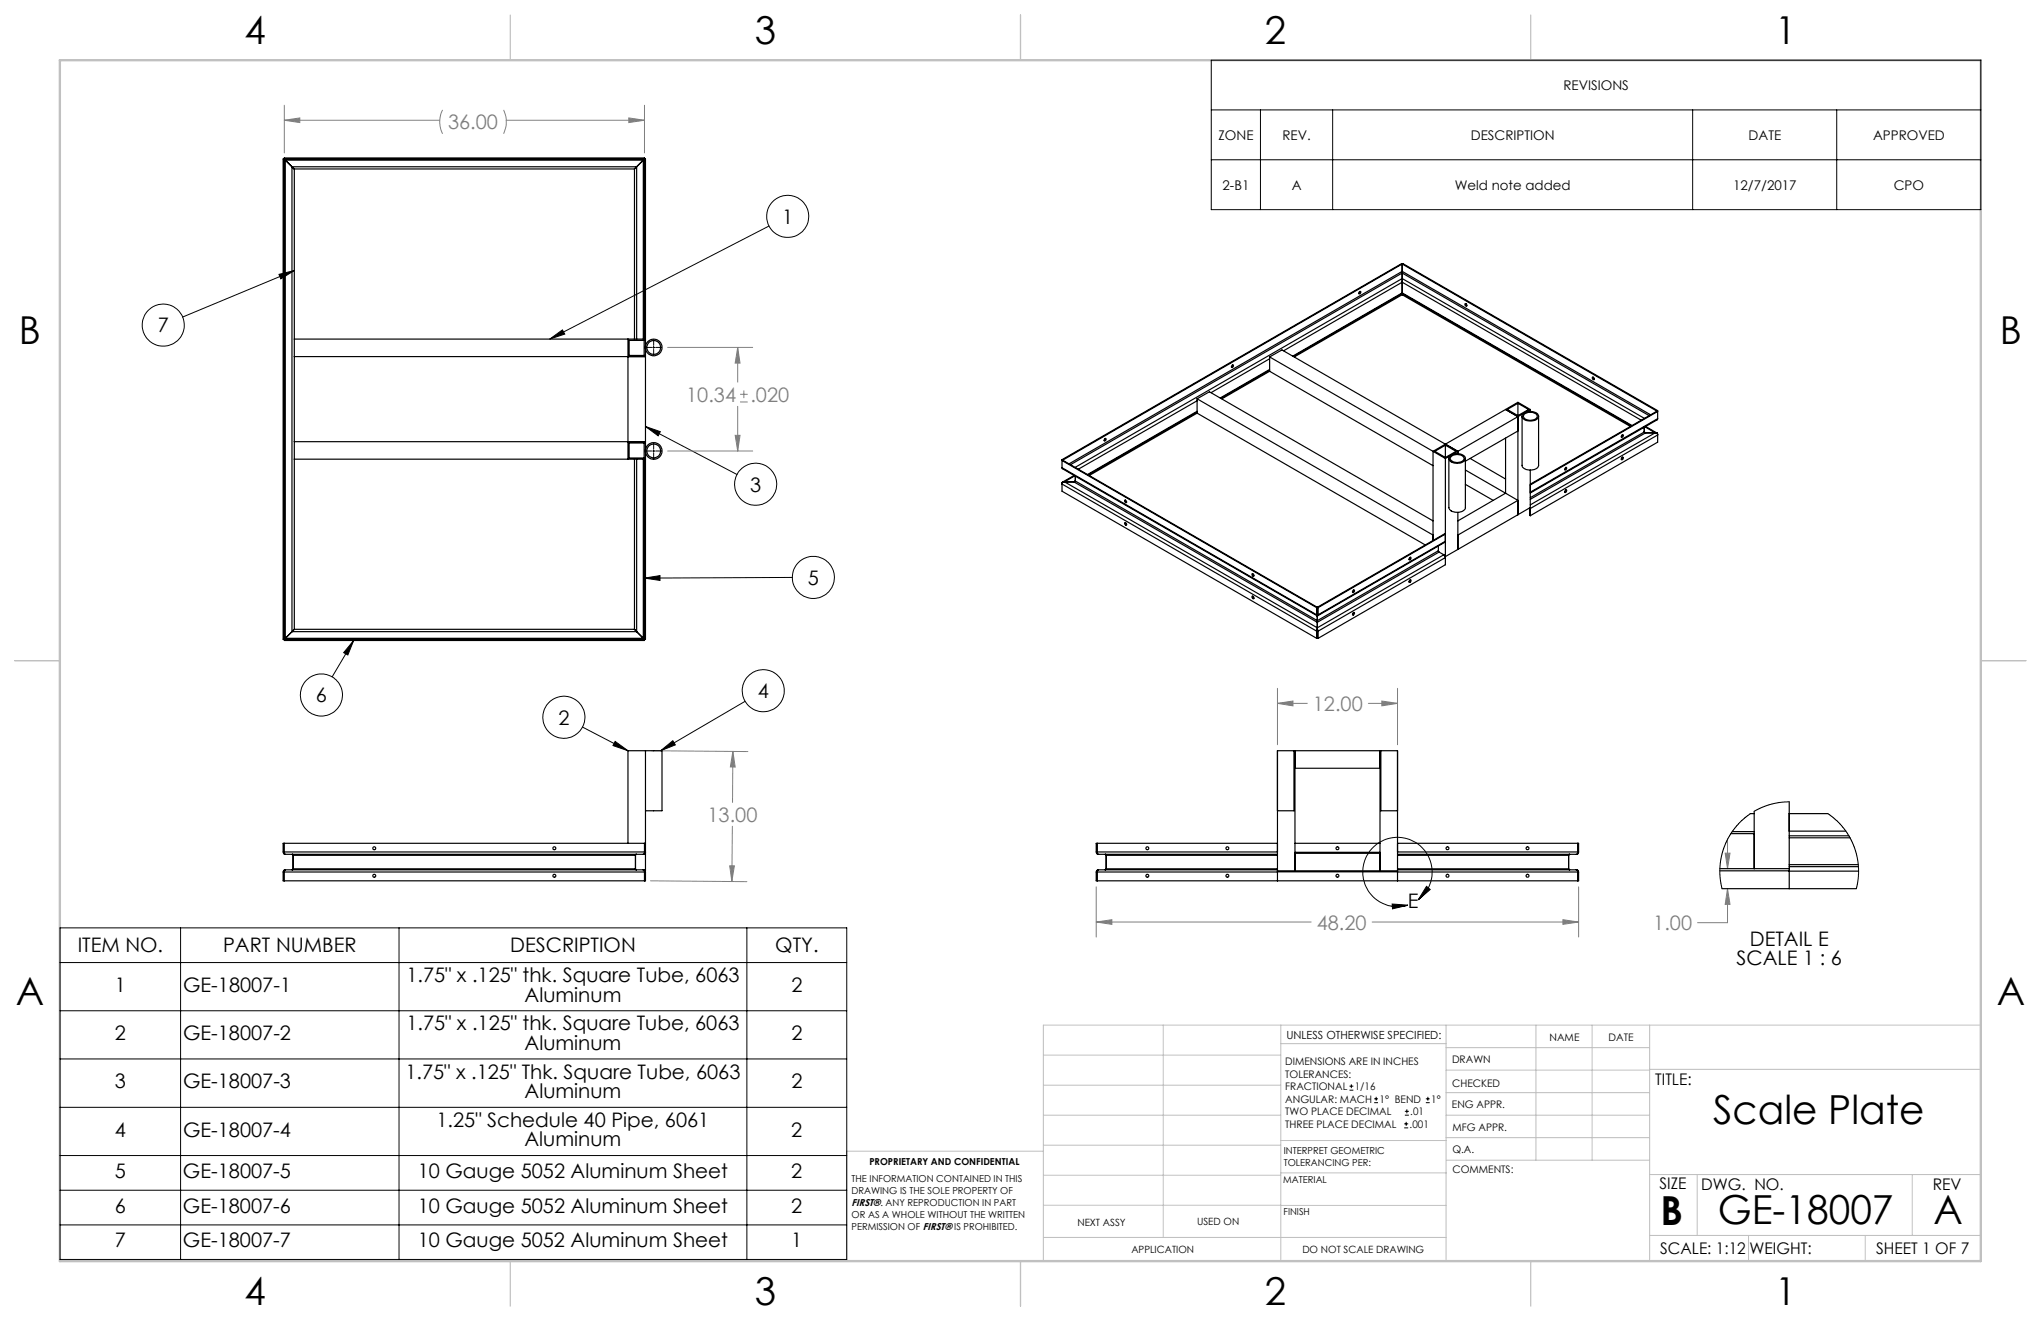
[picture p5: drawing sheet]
<svg xmlns="http://www.w3.org/2000/svg" width="432mm" height="279mm" viewBox="0 0 432 279" stroke-linecap="round" stroke-linejoin="round" font-family="sans-serif">
<g fill="none" stroke="#c0c0c0" stroke-width=".21">
<path d="M246.1 216.8v44.9M271 216.8v49.9M305.9 216.8v49.9M324.9 216.8v28.6M336.8 216.8v28.6M349 216.8v49.9M419.1 216.8h-198.4v49.9M220.7 235.9h50.3M220.7 229.5h50.3M220.7 223.2h50.3M271 220.7h34.9M305.9 231.1h43.1"/>
<path d="M305.9 226.3h43.1M305.9 221.6h43.1M305.9 235.9h43.1M349 226.2h70.1M220.7 254.9l85.2 .1M220.7 248.6h50.3M220.7 242.2h50.3M220.7 243.5h-41.6v23.2M271 248.1h35M271 241.2h35M305.9 240.6h43.1M306 245.4h43"/>
<path d="M349 248.4h70.1M359.1 248.4v12.9M404.6 248.4v12.9M220.7 261.7h85.2M349 261.3h70.1M369.9 261.3v5.4M394.6 261.3v5.4"/>
</g>
<path d="M108 3.2v9.5M215.9 3.2v9.5M323.8 3.2v9.5M3.1 139.7h9.6M419.1 139.7h9.5M108 266.7v9.6M215.9 266.7v9.6M323.8 266.7v9.6" fill="none" stroke="#c0c0c0" stroke-width=".25"/>
<path d="M12.7 12.7h406.4v254h-406.4z" fill="none" stroke="#c0c0c0" stroke-width=".5"/>
<g fill="none" stroke="#808080" stroke-width=".21">
<path d="M60.1 25.4l3.3-.5v1zM60.1 22.3v10M60.1 25.4h32.9M93.6 23.2a5.6 5.6 0 0 0 0 5.1M106.5 23.2a5.9 5.9 0 0 1 0 5.1M107.1 25.4h29.2M133 24.9l3.3 .5-3.3 .5zM136.3 22.3v10M141.3 73.5h17.9M156.1 73.5l.5 3.3h-1.1zM156.1 73.5v7.3M141.3 95.4h17.9"/>
<path d="M155.5 92.1h1.1l-.5 3.3zM156.1 85.9v9.5M156.6 85h1.6M156.6 83.4h1.6M157.4 82.6v1.6M137.8 158.8l20.4 .2M155 158.9v10.8M155 158.9l.5 3.3h-1zM270.3 148.8l3.2-.5v1zM270.3 145.6v11.9M270.3 148.8h6.3M289.5 148.8h6.2"/>
<path d="M292.3 148.3l3.4 .5-3.4 .5zM295.7 145.6v11.9M154.9 174.8l-.1 11.6M365.5 177.4v6.3M137.6 186.3l20.4 .2M154.4 183.1h1l-.6 3.3zM231.9 195l3.3-.5v1zM231.9 187.6v10.6M231.9 195h45.5M290.3 195h43.7M330.7 194.5l3.3 .5-3.3 .5zM334 187.6v10.6"/>
<path d="M365 180.4h1l-.5 3.3zM365.5 188l.5 3.3h-1zM365.5 188v7.2h-6.4"/>
</g>
<g fill="none" stroke="#000" stroke-width=".21">
<path d="M256.3 12.7h162.8v31.6h-162.8zM256.3 23.2h162.8M256.3 33.8h162.8M266.7 23.2v21.1M281.9 23.2v21.1M358.1 23.2v21.1M388.6 23.2v21.1M59 58l3.3-.8-2.9 1.8zM62.3 57.2l-23.7 9.9M162.7 47.8l-46.4 23.9M116.3 71.7l2.7-1.9 .5 .9zM136.6 73.5h1.3"/>
<path d="M138.1 73.5h.4M138.3 71.8v1.3M138.3 73.3v.4M138.3 73.9v1.3M138.7 73.5h1.3M136.6 90.2l19.3 10.2M136.6 90.2l3.1 1.1-.5 .9zM136.6 95.4h1.3M138.1 95.4h.4M138.3 93.7v1.3M138.3 95.2v.4M138.3 95.8v1.2"/>
<path d="M138.7 95.4h1.3M74.8 135.5l-4.5 7.7M74.8 135.5l-1.2 3-.9-.5zM136.3 122.3l3.3-.6v1.1zM167.6 122.1l-31.3 .2M123.2 153.8l9.7 5M130.1 156.8l2.8 2-3.2-1.1zM139.8 158.8l2.5-2.1 .6 .9zM157.6 148.3l-17.8 10.5M12.7 196.3h166.4v70.1h-166.4zM38.2 196.3v70.1M84.4 196.3v70.1"/>
<path d="M158 196.3v70.1M294.5 191.2l3.4 .3-3.3 .7zM300 190.3a7.3 7.3 0 0 0-.8-12.2 7.3 7.3 0 0 0-10.9 5.6 7.3 7.3 0 0 0 9.6 7.8M301.8 187.5l.8 .6-2.6 2.2zM12.7 213.8h166.4M12.7 203.6h166.4M12.7 224h166.4M12.7 234.2h166.4M12.7 244.4h166.4M12.7 251.7h166.4M12.7 259.1h166.4"/>
<circle cx="166.6" cy="45.8" r="4.5"/>
<circle cx="34.5" cy="68.8" r="4.5"/>
<circle cx="159.9" cy="102.4" r="4.5"/>
<circle cx="172.1" cy="122.1" r="4.4"/>
<circle cx="68" cy="147" r="4.4"/>
<circle cx="119.3" cy="151.7" r="4.5"/>
<circle cx="161.5" cy="146.1" r="4.5"/>
</g>
<path d="M116.3 71.7l2.7-1.9 .5 .9zM59 58l3.3-.8-2.9 1.8zM136.6 90.2l3.1 1.1-.5 .9zM136.3 122.3l3.3-.6v1.1zM74.8 135.5l-1.2 3-.9-.5zM130.1 156.8l2.8 2-3.2-1.1zM139.8 158.8l2.5-2.1 .6 .9zM301.8 187.5l.8 .6-2.6 2.2zM294.5 191.2l3.4 .3-3.3 .7z" fill="#000"/>
<path d="M156.1 73.5l.5 3.3h-1.1zM155.5 92.1h1.1l-.5 3.3zM60.1 25.4l3.3-.5v1zM133 24.9l3.3 .5-3.3 .5zM154.4 183.1h1l-.6 3.3zM155 158.9l.5 3.3h-1zM330.7 194.5l3.3 .5-3.3 .5zM231.9 195l3.3-.5v1zM270.3 148.8l3.2-.5v1zM292.3 148.3l3.4 .5-3.4 .5zM365 180.4h1l-.5 3.3zM365.5 188l.5 3.3h-1z" fill="#808080"/>
<g fill="none" stroke="#000" stroke-width=".25">
<path d="M59.9 33.6h76.7v101.6h-76.7zM60.1 33.6l.3 .3M60.4 33.9v101.1M60.4 33.9l1.4 1.4M60.4 33.9h75.7M61.8 35.3l.5 .4M61.8 35.3v98.3M61.8 35.3h72.9M62.3 35.7v97.4M62.3 35.7h71.9M134.2 35.7v36M134.7 35.3l-.5 .4"/>
<path d="M134.7 35.3v36.4M136.1 33.9l-1.4 1.4M136.1 33.9v37.8M136.3 33.6l-.2 .3M296.7 58.9v.8M296.7 57.4v.3M296.7 55.8l-71.9 41.5M296.7 55.8v1.6M296.7 57.7v1.2M296.7 59.7v2.2M296.7 55.8h-.2l-71.8 41.4M296.7 55.8l53.9 31.2"/>
<path d="M296.7 55.8h.1l53.9 31.1M296.7 57.4l-70.5 40.7M296.7 58.9l-69.2 39.9M296.7 57.7l-70.2 40.6M296.7 59.7l-25.1 14.5M296.7 57.4l52.5 30.3M296.7 58.9l51.2 29.6M296.7 57.7l52.2 30.2M296.7 59.7l50.5 29.2M62.3 75.4h74.3M62.3 71.7h74.3M132.9 71.7v25.4"/>
<path d="M133.1 72h3.2v3.2h-3.2zM136.3 71.7v-38.3h-76.2v102.1h76.2v-38.4M260.7 77.2h.2v.2a.23 .23 0 0 1-.1 .3 .23 .23 0 0 1-.3-.1zM260.8 77.2l-.3 .4M268.6 78.3l-10.3 5.9M268.6 78.5l-10.1 5.8M268.6 75.5l34.6 20M268.6 75.5l2.6-1.5 34.6 19.9M268.6 78.5l34.6 20M268.6 75.5v3M268.6 75.9l-12.4 7.1M268.6 78.1l-10.4 6.1"/>
<path d="M287.7 61.6l-.2 .5M296.7 61.9v.2M296.7 62.1l-23.1 13.3M296.7 62.1l48.4 28M296.7 62.1v.2M296.7 62.3l-22.9 13.2M296.7 62.3l48.2 27.9M296.7 61.9l-23.2 13.4M296.7 61.9l48.6 28.1M310 64.2l.2 .1a.23 .23 0 0 1 .2 .2 .23 .23 0 0 1-.3 .2zM310.1 64.2l.2 .5M336.9 79.8h.2a.23 .23 0 0 1 .2 .3 .23 .23 0 0 1-.2 .2z"/>
<path d="M337 79.8l.3 .4M62.3 93.4h74.3M62.3 97.1h74.3M133.1 93.7h3.2v3.2h-3.2zM134.2 97.1v36M134.7 97.1v36.5M136.1 97.1v37.9M224.7 98.9v.2l54 31.1M224.7 97.2l.1 .1M224.7 97.2v1.7M224.7 98.9l53.9 31.1M224.8 97.3l-.1 .1 53.9 31.1"/>
<path d="M224.8 97.3l53.9 31.1M233.6 93.2h.1M233.8 92.7h.1a.26 .26 0 0 1 .1 .4 .26 .26 0 0 1-.4 0zM233.9 92.7l-.3 .5M253.3 87.2l-23.1 13.2M253.3 87.4l-22.9 13.2M253.3 84.3l49.9 28.9M253.3 84.3l2.6-1.4 47.3 27.3M253.3 87.4l48.2 27.9M253.3 84.3v3.1M253.3 84.8l-25.2 14.4M253.3 87l-23.2 13.4"/>
<path d="M303.2 95.5l2.6 1.5M303.2 95.5v18.8M305.8 94.2v2.6M305.8 97v20.7M305.8 93.9l2.6 1.6M305.8 93.9l-2.6 1.6M305.8 94.2l2.2 1.3-2.2 1.3M305.8 94.2l-2.2 1.3 2.2 1.3M306.5 97v10.4a1.75 1.75 0 0 0 2.3 .9 1.35 1.35 0 0 0 1.2-.9v-10.4M306.9 96.3a2.27 2.27 0 0 1 3.1 .5 1.51 1.51 0 0 1-2 1.2 1.31 1.31 0 0 1-1.5-1.2zM307 96.6a1.88 1.88 0 0 1 2.7 .3 1.64 1.64 0 0 1-2.5 .7 .61 .61 0 0 1-.2-1zM308.4 95.5v.5"/>
<path d="M308.4 95.5l-2.6 1.5M310 99.4l8.5 4.9M311 97l7.5 4.3M318.5 86.6l2.6 1.5M318.5 86.6l-12.7 7.3M318.5 92.7v11.6M318.5 86.6l2.6-1.5 2.6 1.5M321.1 88.1l-12.7 7.4M321.1 85.3v2.6M321.1 88.1v20.8M321.1 91.2l-11.1 6.3M321.1 85.3l2.3 1.3-2.3 1.3"/>
<path d="M321.1 85.3l-2.2 1.3 2.2 1.3M322 88.1v10.3a1.76 1.76 0 0 0 2.2 1 1.28 1.28 0 0 0 1.3-1v-10.3M322.2 87.5a2.37 2.37 0 0 1 3.2 .3 1.04 1.04 0 0 1-1.2 1.2h-.5a1.3 1.3 0 0 1-1.6-1.2zM322.6 87.5a1.87 1.87 0 0 1 2.6 .5 1.67 1.67 0 0 1-2.5 .7 .64 .64 0 0 1-.4-.6 .64 .64 0 0 1 .3-.6zM323.7 86.6v.4M323.7 99.4v8l-15.3 8.8M323.7 86.6l-2.6 1.5M331.3 98.9v-.1a.26 .26 0 0 1 .1 .4 .26 .26 0 0 1-.4 .1zM331.3 98.8l-.3 .5M343.1 96.8a.22 .22 0 0 1 .3 0 .22 .22 0 0 1 0 .3 .19 .19 0 0 1-.3 .2 .19 .19 0 0 1-.1-.3zM343.2 92h.2v.2l-.3 .3-.1-.2zM343.3 92l-.3 .4"/>
<path d="M343.3 96.7l-.3 .5M347.9 91.4l.3 .1M347.9 90.3v1.1M347.9 91.4l-24.2 13.9M348 90.3l2.2 1.2M348.2 90.2l2.4 1.4M348.2 91.5h2M348.2 91.5l-24.5 14.1M350.2 91.5l.4 .1M350.2 91.5l-26.5 15.3M350.6 91.6l.1 .2v1.7l-27 15.6M350.6 91.6l.1 .4-27 15.6"/>
<path d="M350.6 87l-26.9 15.4M350.6 87h.1l-27 15.6M350.7 88.5l-.1 .3-26.9 15.5M350.7 86.9l-.1 .1M350.7 86.9v1.6M350.7 88.5l-27 15.6M224.8 102l-.1 .1v1.8l53.9 31.1M224.8 102l-.1 .4 53.9 31.1M225.2 101.9l-.4 .1M225.2 101.9h2M225.2 101.9l53.5 30.9M227.2 101.9l51.5 29.7"/>
<path d="M227.2 100.6l-2.4 1.4M227.4 100.6l-2.2 1.3M227.5 101.7l-.3 .2M227.5 100.7v1M227.5 101.7l51.2 29.6M237.9 105.8l.3 .1a.22 .22 0 0 1 .2 .2 .22 .22 0 0 1-.3 .2l-.2-.2zM237.9 110.6h.3a.26 .26 0 0 1 .2 .2 .26 .26 0 0 1-.2 .3l-.3-.3zM238.1 105.8l.2 .5M238.1 110.5l.2 .5M298.2 117.9a.21 .21 0 0 1 .4 .1 .21 .21 0 0 1-.2 .3 .19 .19 0 0 1-.2 .1 .19 .19 0 0 1-.1-.2zM298.4 117.9l-.3 .4M304.3 116.5l.1 .3"/>
<path d="M304.3 115.5v1M304.3 116.5l-25.6 14.8M304.4 116.8l-25.7 14.8M304.4 116.8l1.1 .5M305.5 117.3l.3 .6M305.5 117.3l-26.8 15.5M305.8 117.7h.1M305.8 117.9v1.6l-26.9 15.5M305.8 117.9l-26.9 15.6M308.4 108.4v7.8M308.4 116.2l-2.6 1.5M310 102.4l5.9 3.4"/>
<path d="M318.5 104.3l2.6 1.5-12.7 7.4M318.5 104.3l-10.1 5.9M323.6 107.4v1.6l.1 .1M323.7 107.4v.2M323.7 107.6v1.5M331.1 103.8l.2-.2a.26 .26 0 0 1 .1 .4 .26 .26 0 0 1-.4 0zM331.3 103.6l-.3 .5M60.3 135l-.2 .2zM60.4 135h75.7M61.8 133.6l-1.4 1.4M61.8 133.6h72.9M62.3 133.1l-.5 .5"/>
<path d="M62.3 133.1h71.9M134.2 133.1l.5 .5M134.7 133.6l1.4 1.4M136.1 135l.2 .2M264.9 126.2h.3a.22 .22 0 0 1 .1 .3 .22 .22 0 0 1-.2 .1 .22 .22 0 0 1-.2-.2zM264.9 121.4h.2a.23 .23 0 0 1 .2 .3 .23 .23 0 0 1-.2 .1zM265 121.3l.3 .5M265 126.1l.3 .4M278.6 130l.1 .3M278.6 128.5v1.5M278.6 133.5v1.5M278.7 133.1l-.1 .4"/>
<path d="M278.7 132.8v.3M278.7 131.3v.3M278.7 133.1l.2 .4M278.7 128.4l-.1 .1M278.7 128.4v2.9M278.7 131.6v1.2M278.7 133.1v1.8M278.7 134.9l-.1 .1M278.7 128.4l26.9-15.5 .2 .1-26.9 15.5M278.7 128.4l.2 .1M278.7 134.9l.2 .1M278.9 130l-.2 .3"/>
<path d="M278.9 130l26.9-15.5v.2l-27 15.5M278.9 128.5v1.5M278.9 133.5v1.5M286.3 124.8h.1a.26 .26 0 0 1 .1 .3 .26 .26 0 0 1-.4 .1zM286.3 129.6h.2l.1 .2a.22 .22 0 0 1-.2 .3 .22 .22 0 0 1-.3-.2zM286.4 124.8l-.3 .4M286.4 129.5l-.3 .5M298.2 122.7l.2-.1 .1 .3a.25 .25 0 0 1-.1 .2 .25 .25 0 0 1-.3 0zM298.4 122.6l-.3 .5M136.6 158.8h3.5v12.7h-3.5M136.6 158.8v25.4h-.1M136.6 158.8h-3.7v19.6"/>
<path d="M273.8 158.8v12.7h-3.5M273.8 158.8h-3.5v25.4M273.8 158.8h18.3M274 158.8v25.4M292 158.8v25.4M292.1 158.8h3.6v25.4M292.1 158.8v12.7h3.6M60.1 178.4v1.8M136.3 178.4v1.8M136.6 178.4h-76.7v1.8l.2 .4M232.2 178.4v1.8M270.3 178.4h-38.4v1.8l.3 .4"/>
<path d="M274 178.4h18M274 162.5h18M295.7 178.4h38.3v1.9l-.2 .3M333.8 178.4v1.8M366.2 176.3h4.9M366.5 175.9h4.6M370.3 172.1h.8M371.1 171.6v12.1M378.5 172.1h8.2M378.5 175.8h12M378.5 169.6v14.1M378.5 176.8h12.6"/>
<path d="M378.5 177.2h12.9M60.1 184l-.2 .4v1.9h76.7v-1.9l-.3-.4M60.1 180.6h76.2M60.1 184h76.2M60.1 184v.4M60.1 180.2v.4M60.1 184.4v1.9M60.1 184.4h76.2M60.1 180.2h76.2M61.8 180.7l.2 .2M62 183.8l-.2 .2M62 180.9v2.9"/>
<path d="M62 183.8h72.4M62 180.9h72.4M134.4 183.8l.3 .2zM134.4 180.9v2.9M134.7 180.7l-.3 .2M136.3 184v.4M136.3 180.2v.4M136.3 184.4v1.9M136.6 180.2l-.3 .4M232.2 184l-.3 .4v1.9h102.1v-1.9l-.2-.4M232.2 180.6l38.1 .1M232.2 184v.4"/>
<path d="M232.2 180.2v.4M232.2 184.4h38.1M232.2 180.2h38.1M232.2 184.4v1.9M233.8 184l.2-.2zM233.8 180.7l.2 .2M234 183.8h36.3M234 180.9h36.3M234 180.9v2.9M270.3 184h-38.1M270.3 184.2v.2M270.3 184.2h25.4"/>
<path d="M270.3 184.4v1.9M270.3 184.4h25.4M274 180.5h18M274 180.3h18M295.7 184h38.1M295.7 184.2v.2M295.7 184.4h38.1M295.7 180.2h38.1M295.7 183.8h36.2M295.7 180.9h36.2M295.7 184.4v1.9M331.9 183.8l.2 .2"/>
<path d="M331.9 180.9v2.9M332.1 180.7l-.2 .2M333.8 180.6l-38.1 .1M333.8 184v.4M333.8 180.2v.4M333.8 184.4v1.9M363.9 183.7h14.6M363.9 184.2h14.6M364.3 188h28.4M378.5 183.7v.6M378.5 184.3v3.7M378.5 184.3h14.7"/>
<path d="M378.5 183.3h14.7M378.5 182.9h14.6"/>
<circle cx="138.3" cy="73.5" r="1.75"/>
<circle cx="138.3" cy="73.5" r="1.47"/>
<circle cx="287.6" cy="61.9" r=".27"/>
<circle cx="138.3" cy="95.4" r="1.76"/>
<circle cx="138.3" cy="95.4" r="1.46"/>
<circle cx="79.2" cy="179.4" r=".31"/>
<circle cx="117.3" cy="179.4" r=".31"/>
<circle cx="242.7" cy="179.4" r=".3"/>
<circle cx="259.7" cy="179.4" r=".3"/>
<circle cx="283" cy="179.4" r=".3"/>
<circle cx="306.2" cy="179.4" r=".31"/>
<circle cx="323.2" cy="179.4" r=".31"/>
<circle cx="79.2" cy="185.2" r=".31"/>
<circle cx="117.3" cy="185.2" r=".31"/>
<circle cx="242.7" cy="185.2" r=".3"/>
<circle cx="259.7" cy="185.2" r=".3"/>
<circle cx="283" cy="185.2" r=".3"/>
<circle cx="306.2" cy="185.2" r=".31"/>
<circle cx="323.2" cy="185.2" r=".31"/>
</g>
<g fill="none" stroke="#000" stroke-width=".21">
<path d="M370.3 172.1l-1.6 1.3-1.8 1.9-1.2 1.8-1 2.1-.5 2-.3 2.3v2.4l.4 2.1M378.5 169.6l-1.7 .1-1.9 .3-2.2 .8-1.6 .8M386.7 172.1l1.7 1.3 1.5 1.5 1.5 2.2 .9 2.1 .7 2.3 .2 2.1-.1 2.2-.4 2.2M285.5 230.6h.8M285.5 229.7h.8M285.9 229.3v.9M290.7 233.2h.8M290.7 232.4h.8M291.1 232v.8M297.1 238.5h.8M297.1 237.7h.8M297.2 235.9h.9"/>
<path d="M297.2 235.1h.9M297.5 237.3v.8M297.6 234.6v.9M301.7 233.2h.8M301.7 232.4h.8M302.1 232v.8"/>
</g>
<g font-size="8.5">
<text x="362.4" y="237.7">Scale Plate</text>
<text x="351.3" y="259">B</text>
<text x="363.4" y="258.9">GE-18007</text>
<text x="409.1" y="258.9">A</text>
</g>
<g font-size="8.1">
<text x="51.7" y="9.3">4</text>
<text x="159.7" y="9.3">3</text>
<text x="267.6" y="9.3">2</text>
<text x="375.6" y="9.3">1</text>
<text x="4" y="72.8">B</text>
<text x="423.1" y="72.8">B</text>
<text x="3.3" y="212.5">A</text>
<text x="422.4" y="212.5">A</text>
<text x="51.7" y="276">4</text>
<text x="159.7" y="276">3</text>
<text x="267.6" y="276">2</text>
<text x="375.6" y="276">1</text>
</g>
<g font-size="4.2" fill="#808080">
<text x="94.8" y="27.3">36.00</text>
<text x="145.2" y="84.9">10.34</text>
<text x="158.8" y="84.9">.020</text>
<text x="277.8" y="150.4">12.00</text>
<text x="149.7" y="173.8">13.00</text>
<text x="278.6" y="196.6">48.20</text>
<text x="349.8" y="196.8">1.00</text>
</g>
<g font-size="4.2">
<text x="165.5" y="47.3">1</text>
<text x="33.4" y="70.3">7</text>
<text x="158.7" y="104">3</text>
<text x="170.9" y="123.7">5</text>
<text x="66.8" y="148.5">6</text>
<text x="160.3" y="147.6">4</text>
<text x="118.1" y="153.3">2</text>
<text x="297.9" y="192.1">E</text>
<text x="16.4" y="201.4">ITEM NO.</text>
<text x="47.2" y="201.4">PART NUMBER</text>
<text x="107.9" y="201.4">DESCRIPTION</text>
<text x="164" y="201.4">QTY.</text>
<text x="370.2" y="200">DETAIL E</text>
<text x="24.3" y="209.8">1</text>
<text x="38.7" y="209.8">GE-18007-1</text>
<text x="86" y="207.7">1.75&quot; x .125&quot; thk. Square Tube, 6063</text>
<text x="167.4" y="209.8">2</text>
<text x="367.4" y="204.2">SCALE 1 : 6</text>
<text x="111" y="211.8">Aluminum</text>
<text x="24.3" y="220">2</text>
<text x="38.7" y="220">GE-18007-2</text>
<text x="86" y="217.9">1.75&quot; x .125&quot; thk. Square Tube, 6063</text>
<text x="167.4" y="220">2</text>
<text x="111" y="222.1">Aluminum</text>
<text x="24.3" y="230.2">3</text>
<text x="38.7" y="230.2">GE-18007-3</text>
<text x="85.8" y="228.2">1.75&quot; x .125&quot; Thk. Square Tube, 6063</text>
<text x="111" y="232.3">Aluminum</text>
<text x="167.4" y="230.2">2</text>
<text x="92.4" y="238.4">1.25&quot; Schedule 40 Pipe, 6061</text>
<text x="24.3" y="240.4">4</text>
<text x="38.7" y="240.4">GE-18007-4</text>
<text x="111" y="242.5">Aluminum</text>
<text x="167.4" y="240.4">2</text>
<text x="24.3" y="249.2">5</text>
<text x="38.7" y="249.2">GE-18007-5</text>
<text x="88.4" y="249.2">10 Gauge 5052 Aluminum Sheet</text>
<text x="167.4" y="249.2">2</text>
<text x="24.3" y="256.5">6</text>
<text x="38.7" y="256.5">GE-18007-6</text>
<text x="88.4" y="256.5">10 Gauge 5052 Aluminum Sheet</text>
<text x="167.4" y="256.5">2</text>
<text x="24.3" y="263.8">7</text>
<text x="38.7" y="263.8">GE-18007-7</text>
<text x="88.4" y="263.8">10 Gauge 5052 Aluminum Sheet</text>
<text x="167.4" y="263.8">1</text>
</g>
<g font-size="3.4">
<text x="350.2" y="229.5">TITLE:</text>
<text x="351.1" y="251.6">SIZE</text>
<text x="359.9" y="251.6">DWG. NO.</text>
<text x="408.9" y="251.7">REV</text>
<text x="351.2" y="265.2">SCALE: 1:12</text>
<text x="370.1" y="265.3">WEIGHT:</text>
<text x="396.9" y="265.2">SHEET 1 OF 7</text>
</g>
<g font-size="2.8">
<text x="330.8" y="19">REVISIONS</text>
<text x="257.8" y="29.6">ZONE</text>
<text x="271.3" y="29.6">REV.</text>
<text x="311.2" y="29.6">DESCRIPTION</text>
<text x="369.9" y="29.6">DATE</text>
<text x="396.3" y="29.6">APPROVED</text>
<text x="258.7" y="40.1">2-B1</text>
<text x="273.3" y="40.1">A</text>
<text x="307.8" y="40.1">Weld note added</text>
<text x="366.7" y="40.1">12/7/2017</text>
<text x="400.7" y="40.1">CPO</text>
</g>
<text font-size="2.4" x="272.2" y="219.7">UNLESS OTHERWISE SPECIFIED:</text>
<g font-size="2.2">
<text x="327.8" y="220.1">NAME</text>
<text x="340.3" y="220.2">DATE</text>
<text x="271.9" y="225.3">DIMENSIONS ARE IN INCHES</text>
<text x="271.9" y="227.9">TOLERANCES:</text>
<text x="307.2" y="224.9">DRAWN</text>
<text x="271.9" y="230.6">FRACTIONAL</text>
<text x="271.9" y="233.2">ANGULAR: MACH</text>
<text x="286.6" y="230.6">1/16</text>
<text x="291.9" y="233.2">1° BEND</text>
<text x="302.8" y="233.2">1°</text>
<text x="307.3" y="229.8">CHECKED</text>
<text x="271.9" y="238.5">THREE PLACE DECIMAL</text>
<text x="271.9" y="235.9">TWO PLACE DECIMAL</text>
<text x="298.2" y="238.5">.001</text>
<text x="298.4" y="235.9">.01</text>
<text x="307.2" y="234.5">ENG APPR.</text>
<text x="307.3" y="239.2">MFG APPR.</text>
<text x="307.3" y="243.9">Q.A.</text>
<text x="307.3" y="248.1">COMMENTS:</text>
</g>
<g font-size="2.1">
<text x="180.2" y="255.1">FIRST®. ANY REPRODUCTION IN PART</text>
<text x="227.9" y="259.2">NEXT ASSY</text>
<text x="253.3" y="259.2">USED ON</text>
<text x="239.3" y="265">APPLICATION</text>
<text x="275.5" y="265.1">DO NOT SCALE DRAWING</text>
</g>
<g font-size="2">
<text x="271.6" y="244.1">INTERPRET GEOMETRIC</text>
<text x="180.2" y="250">THE INFORMATION CONTAINED IN THIS</text>
<text x="183.9" y="246.4">PROPRIETARY AND CONFIDENTIAL</text>
<text x="271.5" y="250.2">MATERIAL</text>
<text x="271.6" y="246.6">TOLERANCING PER:</text>
<text x="180.2" y="252.5">DRAWING IS THE SOLE PROPERTY OF</text>
<text x="180.2" y="257.6">OR AS A WHOLE WITHOUT THE WRITTEN</text>
<text x="271.5" y="257">FINISH</text>
<text x="180.2" y="260.1">PERMISSION OF FIRST® IS PROHIBITED.</text>
</g>
</svg>
